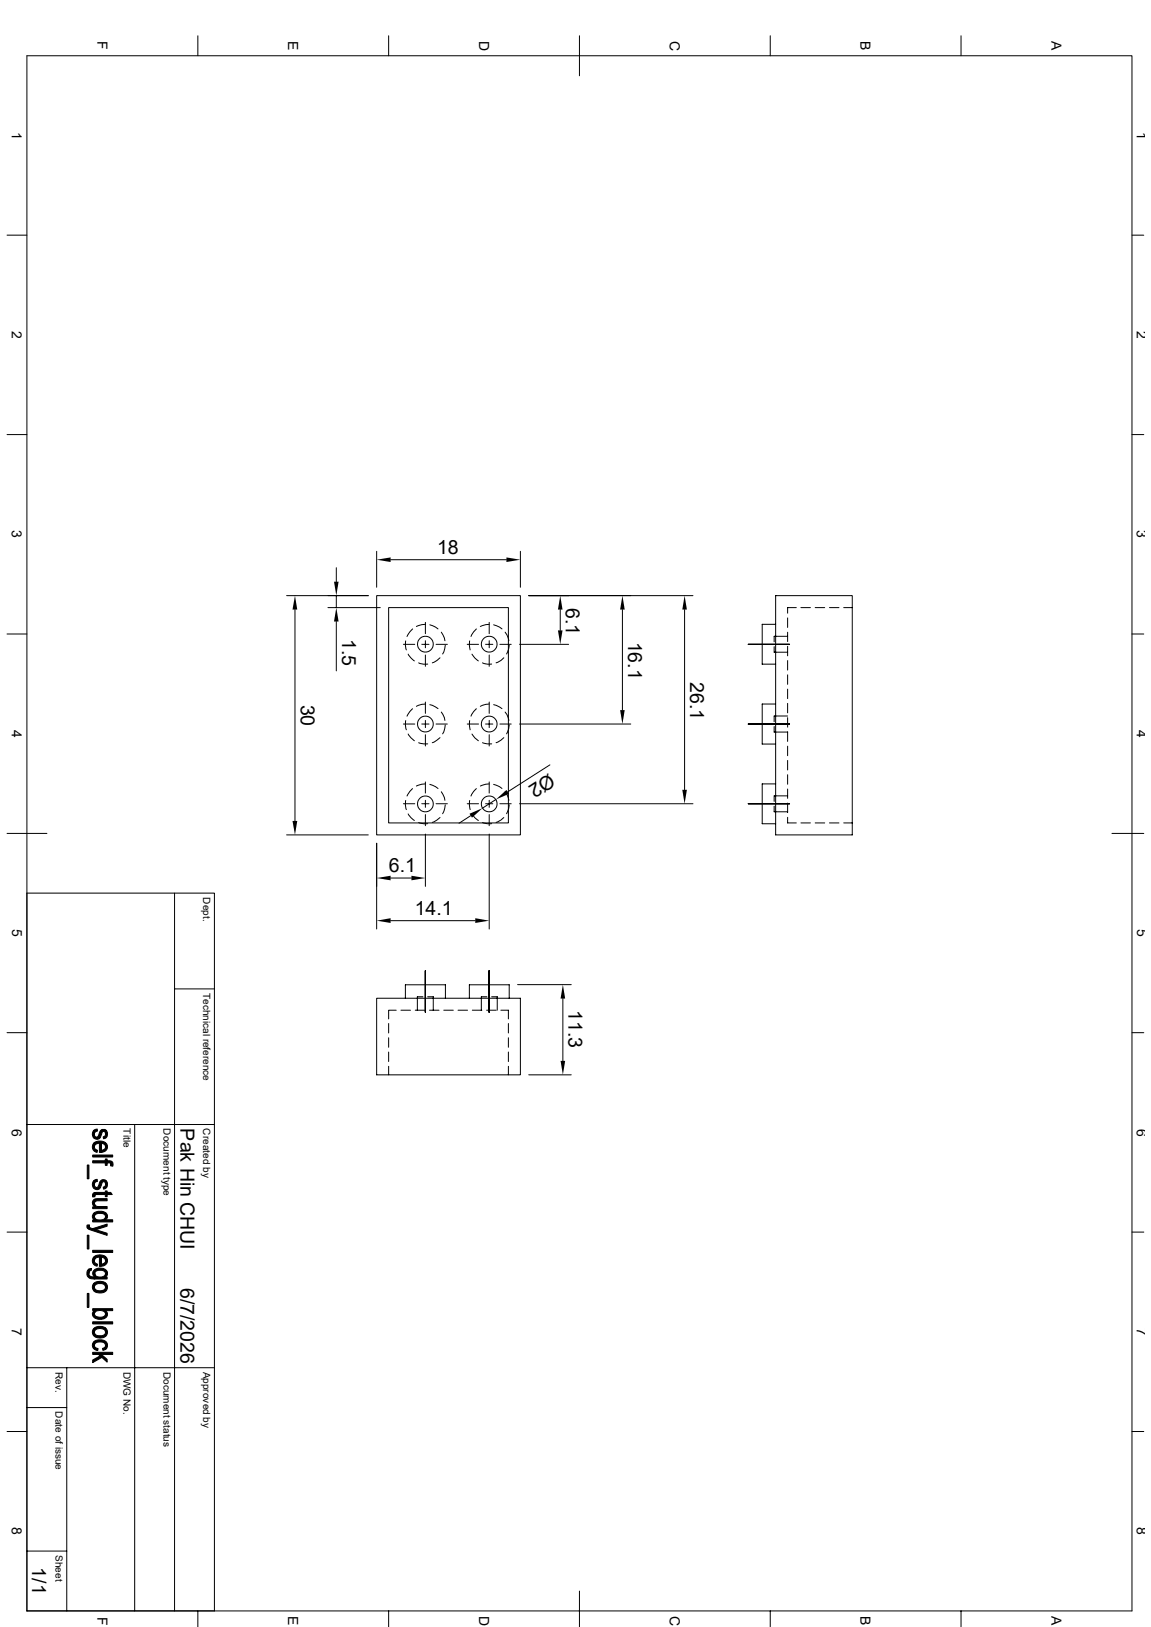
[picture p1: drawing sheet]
<svg xmlns="http://www.w3.org/2000/svg" width="297mm" height="420mm" viewBox="0 0 297 420" stroke-linecap="round" stroke-linejoin="round" font-family="sans-serif">
<g fill="none" stroke="#000" stroke-width=".26">
<path d="M6.9 14.4h285.2v401.4h-285.2zM51.1 9.2v5.2M100.3 9.2v5.2M149.5 9.2v10.4M198.8 9.2v5.2M248 9.2v5.2M1.8 60.7h5.1M292.1 60.7h3M1.8 112.2h5.1M292.1 112.2h3M76.1 157.4v54.5M84.6 156.8h13.5"/>
<path d="M86.8 146.6v3.6M86.8 153.8v3M95 153.8h-21M97.2 153.8h37.1v61.7h-37.1zM97.2 142.3v9.3M100.3 156.8h30.9v55.6h-30.9zM100.8 144.5h29.9M134.3 142.3v9.3M136.4 153.8h42.4M144.6 157.4v5.3M160.6 157.4v25.9M176.7 157.4v46.5"/>
<path d="M200.2 153.8h19.7v61.7h-19.7zM203.2 159.5v2.5M205.5 156.8h-2.3v1.5M206.7 156.8h2.4M210.4 156.8h2.4M214 156.8h2.5M217.7 156.8h2.2M1.8 163.7h5.1M86.8 160.4v12.8M104.1 166.3h2.9M104.7 165.4l-.1 1.1 .3 1.3M105.3 168.9l.7 .9 .9 .8"/>
<path d="M106.5 162.3l-1.5 2M108 171.1l1.3 .3h1.1M108.8 166.3h1.9M109.8 161.2h-1l-1.4 .5M109.8 160.7v2.9M109.8 165.4v1.8M109.8 169.1v2.9M110.9 161.3l1.5 .6 .6 .4M112.5 166.3h2.9M113.5 169.8l-.7 .7-1.3 .6M113.9 163.2l.8 1.5 .1 .7M114.9 166.6l-.4 1.7-.3 .5"/>
<path d="M120.6 166.3h2.9M121.2 165.4l-.1 1.1 .2 1.3M121.8 168.9l.7 .9 .9 .8M122.9 162.3l-.7 .8-.7 1.2M124.5 171.1l1.3 .3h1.1M125.3 166.3h1.9M126.2 161.2l-2.2 .5M126.2 160.7v2.9M126.2 165.4v1.8M126.2 169.1v2.9M127.4 161.3l1.5 .6 .6 .4M129 166.3h2.9"/>
<path d="M130 169.8l-.7 .7-1.3 .6M130.3 163.2l.5 .7 .5 1.5M131.4 166.6l-.7 2.2M134.1 166.3h12.6M193.1 166.3h10.7M199.8 166.9v1.5h3.4M200.2 161.2h-3.5v10.2h3.5M203.2 164.3h-3.4v1.4M203.2 163.2v2.4M203.2 166.8v2.5M203.2 170.5v2.5M203.2 174.2v2.5"/>
<path d="M203.2 177.9v2.4M292.1 163.7h3M104.1 186.9h2.9M104.7 186l-.1 1.1 .3 1.3M105.3 189.5l.7 1 .9 .7M106.5 183l-.8 .7-.7 1.2M108 191.7l1.3 .3h1.1M108.8 186.9h1.9M109.8 181.7l-1 .1-1.4 .5M109.8 181.2v2.9M109.8 186v1.8M109.8 189.7v2.9"/>
<path d="M110.9 181.9l.7 .2 1.4 .8M112.5 186.9h2.9M113.5 190.4l-2 1.3M113.9 183.8l.8 1.5 .1 .7M114.9 187.2l-.4 1.7-.3 .5M120.6 186.9h2.9M121.2 186l-.1 1.1 .2 1.3M121.8 189.5l.7 1 .9 .7M122.9 183l-.7 .7-.7 1.2M124.5 191.7l1.3 .3h1.1M125.3 186.9h1.9M126.2 181.7l-.9 .1-1.3 .5"/>
<path d="M126.2 181.2v2.9M126.2 186v1.8M126.2 189.7v2.9M127.4 181.9l.7 .2 1.4 .8M129 186.9h2.9M130 190.4l-.7 .7-1.3 .6M130.3 183.8l.5 .6 .5 1.6M131.4 187.2l-.1 .8-.6 1.4M134.1 186.9h28.7M141.9 197.4l-10.9 7M193.1 186.9h10.7M199.8 187.5v1.5h3.4v2.4"/>
<path d="M200.2 181.7h-3.5v10.4h3.5M203.2 184.8h-3.4v1.5M203.2 181.6v2.4M203.2 185.3v2.4M203.2 192.6v2.5M203.2 196.3v2.5M203.2 200v2.4M1.8 215.1h10.3M74 215.5h21M97.2 217.7v22.1M104.1 207.5h2.9M104.7 206.6l-.1 1.1 .3 1.3"/>
<path d="M105.3 210.1l.7 1 .9 .7M106.5 203.6l-.8 .7-.7 1.2M108 212.3l1.3 .3h1.1M108.8 207.5h1.9M109.8 215.3v13.5M109.8 202.4h-1l-1.4 .5M109.8 201.8v2.9M109.8 206.6v1.8M109.8 210.3v2.8M110.9 202.5l1.5 .6 .6 .4M112.5 207.5h2.9M113.5 211l-2 1.3"/>
<path d="M113.9 204.4l.8 1.5 .1 .7M114.9 207.8l-.1 .9-.6 1.4M120.6 207.5h2.9M121.2 206.6l-.1 1.1 .2 1.3M121.5 210.6l-3.1 1.9M121.8 210.1l.7 1 .9 .7M122.9 203.6l-.7 .7-.7 1.2M124.5 212.3l1.3 .3h1.1M125.3 207.5h1.9M126.2 215.3v24.5M126.2 202.4l-2.2 .5M126.2 201.8v2.9"/>
<path d="M126.2 206.6v1.8M126.2 210.3v2.8M127.4 202.5l1.5 .6 .6 .4M128 206.4l-3.5 2.2M129 207.5h2.9M130 211l-.7 .7-1.3 .6M130.3 204.4l.5 .7 .5 1.5M131.4 207.8l-.1 .9-.6 1.4M134.1 207.5h44.7M193.1 207.5h10.7M199.8 208.1v1.4h3.4M200.2 202.4h-3.5v10.2h3.5"/>
<path d="M203.2 205.4h-3.4v1.5M203.2 211v1.4h2.3M203.2 203.7v2.4M203.2 207.3v2.5M206.7 212.4h2.4M210.4 212.4h2.4M214 212.4h2.5M217.7 212.4h2.2M286.9 215.1h8.2M6.9 230.5h48.4v185.3M45 230.5v185.3M100.8 237.7h21.8"/>
<path d="M100.8 226.7h5.4M45 255.3h10.3M97.2 257.7h37.1v19.8h-37.1zM104.6 257.7v-3.5h10.3v3.5M109.1 257.3h-1.4v3.5M109.8 250.6v10.7M110.4 257.3h1.4v3.5M121.1 257.7v-3.5h10.3v3.5M125.6 257.3h-1.4v3.5M126.2 250.6v10.7M126.9 257.3h1.4v3.5M133.6 254.2h13.8"/>
<path d="M145.2 257.8v16.1M1.8 266.6h5.1M100.3 264.2v2.5M100.3 267.9v2.4M100.3 271.6v2.4M100.3 275.3v2.2M102.2 260.8h-1.9v2.2M103.5 260.8h2.4M107.1 260.8h2.5M110.8 260.8h2.5M114.5 260.8h2.5M118.2 260.8h2.4"/>
<path d="M121.9 260.8h2.4M125.6 260.8h2.4M129.2 260.8h2v2.2M131.2 264.2v2.5M131.2 267.9v2.4M131.2 271.6v2.4M131.2 275.3v2.2M136.4 277.5h11M292.1 266.6h3M6.9 290.3h48.4M34.8 290.3v125.5M1.8 318.1h5.1"/>
<path d="M292.1 318.1h3M6.9 353.1h48.4M17.2 353.1v62.7M1.8 369.5h5.1M6.9 363.3h10.3M292.1 369.5h3M6.9 400.4h10.3M51.1 415.8v4.1M100.3 415.8v4.1M149.5 410.7v9.2M198.8 415.8v4.1M248 415.8v4.1"/>
<circle cx="109.8" cy="166.3" r="2.04"/>
<circle cx="126.2" cy="166.3" r="2.04"/>
<circle cx="109.8" cy="186.9" r="2.04"/>
<circle cx="126.2" cy="186.9" r="2.04"/>
<circle cx="109.8" cy="207.5" r="2.04"/>
<circle cx="126.2" cy="207.5" r="2.04"/>
</g>
<g fill="#000" stroke="#000" stroke-width=".26">
<path d="M23.9 298.2h5.2v.5h-5.2z" fill-rule="evenodd"/>
<path d="M24.4 291.6l.7-.2v.6l-.5 .2-.2 .6z" fill-rule="evenodd"/>
<path d="M24.3 295l.1 1.3 .7 .6v.6a1.44 1.44 0 0 1-1.2-1 1.44 1.44 0 0 1 .4-1.5z" fill-rule="evenodd"/>
<path d="M24.4 294.9a2.73 2.73 0 0 1 2.8 .1v1l-.3-.6-.7-.3-.1 2.4h-.4v-2.4l-1 .3-.3 .7z" fill-rule="evenodd"/>
<path d="M24.2 291.8l.1-.1 .1 1.1a.59 .59 0 0 0 .6 .7 .59 .59 0 0 0 .5-.7 1.18 1.18 0 0 1 1.8-1.1l-.1 1a.54 .54 0 0 0-.5-.6 .54 .54 0 0 0-.5 .7 1.23 1.23 0 0 1-1.6 1.2 1.23 1.23 0 0 1-.6-1.9z" fill-rule="evenodd"/>
<path d="M27.3 291.7a1.3 1.3 0 0 1 .4 1.3 1.3 1.3 0 0 1-1 1l-.1-.5 .4-.2 .2-.4z" fill-rule="evenodd"/>
<path d="M26.2 295.1v1.8l.6-.1 .3-.3 .1-1.5a1.43 1.43 0 0 1 .4 1.6 1.43 1.43 0 0 1-1.5 .9z" fill-rule="evenodd"/>
<path d="M23.9 299.6h3.3v-.4h.4v.4l1 .1v1a.43 .43 0 0 0-.6-.5h-.4v.6h-.4v-.6h-3.3z" fill-rule="evenodd"/>
<path d="M22.5 300.7h.4v3.6h-.4z" fill-rule="evenodd"/>
<path d="M22.5 318.9h.4v3.5h-.4z" fill-rule="evenodd"/>
<path d="M22.5 316.2h.6l-.1 1.2-.5-.5z" fill-rule="evenodd"/>
<path d="M24.3 313.1l.1 1.8a1.08 1.08 0 0 1-.1-1.8z" fill-rule="evenodd"/>
<path d="M24.2 307.9l.3-.1v1.1l-.6 .1v-.6z" fill-rule="evenodd"/>
<path d="M24.4 310.6l.1 .9z" fill-rule="evenodd"/>
<path d="M24.3 304.7l.8-.3v.6l-.5 .2-.2 .6z" fill-rule="evenodd"/>
<path d="M24.2 304.8l.1-.1 .1 1.1a.59 .59 0 0 0 .5 .7 .59 .59 0 0 0 .6-.7 1.2 1.2 0 0 1 1.8-1.1l-.1 1a.53 .53 0 0 0-.5-.6 .53 .53 0 0 0-.5 .7 1.23 1.23 0 0 1-1.6 1.2 1.23 1.23 0 0 1-.6-1.9z" fill-rule="evenodd"/>
<path d="M24.2 309.7l.8-.3h2.6v.6l-2.9 .1-.3 .4-.1 .9a1.18 1.18 0 0 1-.1-1.7z" fill-rule="evenodd"/>
<path d="M23.9 311.5h.6l.1-.4 .5 .3h2.5v.6h-3.7z" fill-rule="evenodd"/>
<path d="M23.9 317.2l3.7-1.2v.5l-3 1z" fill-rule="evenodd"/>
<path d="M23 316.5l.4 .5 4.2 1.3v.6l-4.6-1.5z" fill-rule="evenodd"/>
<path d="M27.3 304.7a1.3 1.3 0 0 1 .4 1.3 1.3 1.3 0 0 1-1 1l-.1-.6a.59 .59 0 0 0 .6-.7z" fill-rule="evenodd"/>
<path d="M24.3 313.1a2.37 2.37 0 0 1 3.4 .6v.7l-.5 .5v-.8a1.57 1.57 0 0 0-2.3-.7l-.4 .2-.1 .5z" fill-rule="evenodd"/>
<path d="M24.5 307.8h2.7v-.4h.4v.4h1l.4 .6h-1.4v.5h-.4v-.5h-2.5l-.2 .3z" fill-rule="evenodd"/>
<path d="M24.4 314.3a1.81 1.81 0 0 0 2.8-.1v.7h1.9v.5h-5.2v-.5h.5z" fill-rule="evenodd"/>
<path d="M28.6 299.7l.5 .4v.9l-.6-.1z" fill-rule="evenodd"/>
<path d="M22.5 333.9h.4v3.6h-.4z" fill-rule="evenodd"/>
<path d="M22.9 327.6l.7-.2-.1 .6-.4 .2-.2 .5z" fill-rule="evenodd"/>
<path d="M23.9 322.7h5.2v.6h-5.2z" fill-rule="evenodd"/>
<path d="M22.7 327.8l.2-.2v1.1a1.05 1.05 0 0 0 1.5 .9v.6a1.55 1.55 0 0 1-1.7-.6 1.55 1.55 0 0 1 0-1.8z" fill-rule="evenodd"/>
<path d="M24.3 338.4l.1 .7z" fill-rule="evenodd"/>
<path d="M24.2 324.5l.1-.1 .1 1.4 .7 .5v.6a1.4 1.4 0 0 1-1.2-1 1.4 1.4 0 0 1 .3-1.4z" fill-rule="evenodd"/>
<path d="M24.4 324.3a2.73 2.73 0 0 1 2.8 .1v1.1l-.4-.8-.6-.2-.1 2.4h-.4v-2.4l-.9 .2-.4 .8z" fill-rule="evenodd"/>
<path d="M24.3 331.2a2.66 2.66 0 0 1 2.9 0v1.1a1.59 1.59 0 0 0-2.6-.6l-.2 .6z" fill-rule="evenodd"/>
<path d="M27.2 328.8v.8z" fill-rule="evenodd"/>
<path d="M24.5 328.8a1.51 1.51 0 0 0 2.2 .7l.5-.6v.7h.4v.6h-3.2z" fill-rule="evenodd"/>
<path d="M26.2 324.5v1.8h.1l.5-.2 .4-.3v-1.4a1.42 1.42 0 0 1 .4 1.6 1.42 1.42 0 0 1-1.5 .9z" fill-rule="evenodd"/>
<path d="M24.4 327.8a2.19 2.19 0 0 1 3.3 .7l-.1 .7-.4 .4v-.8a1.6 1.6 0 0 0-2.5-.5l-.2 .3-.1 1.6v-.6a1.09 1.09 0 0 1 0-1.8z" fill-rule="evenodd"/>
<path d="M24.3 331.2l.1 1.1a1.59 1.59 0 0 0 2.6 .5l.2-.4v-1.2a1.53 1.53 0 0 1 .3 1.9 1.53 1.53 0 0 1-1.8 .7 1.51 1.51 0 0 1-1.7-.8 1.51 1.51 0 0 1 .3-1.8z" fill-rule="evenodd"/>
<path d="M24.1 338.5l.2-.1 .1 .7a1.63 1.63 0 0 0 2.4 .8l.4-.6v-1a1.29 1.29 0 0 1 .3 1.6 1.29 1.29 0 0 1-1.4 .7 1.61 1.61 0 0 1-2.1-2z" fill-rule="evenodd"/>
<path d="M23.9 337.8h5.2v.5h-1.9v.9a1.67 1.67 0 0 0-2.6-.6l-.2 .3v-.6h-.5z" fill-rule="evenodd"/>
<path d="M23.9 341.2h5.2v.6h-5.2z" fill-rule="evenodd"/>
<path d="M24.2 346.4l.1-.2 .1 1.4 .5 .4 .4 .1-.1 .5a1.32 1.32 0 0 1-1.2-.7 1.32 1.32 0 0 1 .2-1.5z" fill-rule="evenodd"/>
<path d="M24.4 342.7a2.89 2.89 0 0 1 2.8 .1v1.1a1.64 1.64 0 0 0-2.6-.6l-.2 .6z" fill-rule="evenodd"/>
<path d="M26.5 348.1l.6-.3 .1-.5 .1 1-.8 .3z" fill-rule="evenodd"/>
<path d="M23.9 351.1l1.9-1.1 .4-.4 1.4 1.3v.7l-1.3-1.2-2.4 1.3z" fill-rule="evenodd"/>
<path d="M24.1 343.1l.2-.3 .1 1.1a1.62 1.62 0 0 0 2.6 .6l.2-.5v-1.2a1.53 1.53 0 0 1 .3 1.8 1.53 1.53 0 0 1-1.6 .8 1.59 1.59 0 0 1-1.7-.6 1.59 1.59 0 0 1-.1-1.7z" fill-rule="evenodd"/>
<path d="M24.3 346.2a2.35 2.35 0 0 1 3.4 .7v.7l-.4 .7-.1-1a1.55 1.55 0 0 0-2.3-.8l-.4 .3-.1 .5z" fill-rule="evenodd"/>
<path d="M23.9 349.1h5.2v.5h-2.9l-.4 .4-.4-.4h-1.5z" fill-rule="evenodd"/>
</g>
<g fill="#000">
<path d="M76.1 153.8l.6 3.6h-1.2zM86.2 150.2h1.2l-.6 3.6zM97.2 144.5l3.6-.6v1.2zM130.7 143.9l3.6 .6-3.6 .6zM144.6 153.8l.6 3.6h-1.2zM160.6 153.8l.6 3.6h-1.2zM176.7 153.8l.5 3.6h-1.1zM86.8 156.8l.6 3.6h-1.2zM144 162.7h1.2l-.6 3.6zM160 183.3h1.2l-.6 3.6zM75.5 211.9h1.2l-.6 3.6zM121.2 210.1l3.3-1.5-2.7 2.5z"/>
<path d="M128 206.4l2.7-2.5 .6 1zM176.1 203.9h1.1l-.5 3.6zM97.2 237.7l3.6-.7v1.3zM97.2 226.7l3.6-.6v1.1zM106.2 226.1l3.6 .6-3.6 .5zM122.6 237l3.6 .7-3.6 .6zM145.2 254.2l.6 3.6h-1.1zM144.7 273.9h1.1l-.6 3.6z"/>
</g>
<g font-size="5">
<text x="112.8" y="143">18</text>
<text x="146" y="156.9" transform="rotate(90 146 156.9)">6.1</text>
<text x="88.3" y="164.9" transform="rotate(90 88.3 164.9)">1.5</text>
<text x="162.1" y="165.6" transform="rotate(90 162.1 165.6)">16.1</text>
<text x="178.1" y="176.1" transform="rotate(90 178.1 176.1)">26.1</text>
<text x="77.6" y="181.9" transform="rotate(90 77.6 181.9)">30</text>
<text x="141.7" y="199.4" transform="rotate(147 141.7 199.4)">Ø2</text>
<text x="100.4" y="225.2">6.1</text>
<text x="107" y="236.2">14.1</text>
<text x="146.7" y="260.8" transform="rotate(90 146.7 260.8)">11.3</text>
<text x="46.6" y="291.3" transform="rotate(90 46.6 291.3)">Pak Hin CHUI</text>
<text x="46.6" y="332.4" transform="rotate(90 46.6 332.4)">6/7/2026</text>
<text x="8.3" y="404.6" transform="rotate(90 8.3 404.6)">1/1</text>
</g>
<g font-size="3.6">
<text x="25.1" y="10.7" transform="rotate(90 25.1 10.7)">F</text>
<text x="74.4" y="10.6" transform="rotate(90 74.4 10.6)">E</text>
<text x="123.6" y="10.5" transform="rotate(90 123.6 10.5)">D</text>
<text x="172.8" y="10.5" transform="rotate(90 172.8 10.5)">C</text>
<text x="222.1" y="10.6" transform="rotate(90 222.1 10.6)">B</text>
<text x="271.3" y="10.6" transform="rotate(90 271.3 10.6)">A</text>
<text x="3.1" y="34" transform="rotate(90 3.1 34)">1</text>
<text x="293.4" y="34" transform="rotate(90 293.4 34)">1</text>
<text x="3.1" y="85.4" transform="rotate(90 3.1 85.4)">2</text>
<text x="293.4" y="85.4" transform="rotate(90 293.4 85.4)">2</text>
<text x="3.1" y="136.9" transform="rotate(90 3.1 136.9)">3</text>
<text x="293.4" y="136.9" transform="rotate(90 293.4 136.9)">3</text>
<text x="3.1" y="188.4" transform="rotate(90 3.1 188.4)">4</text>
<text x="293.4" y="188.4" transform="rotate(90 293.4 188.4)">4</text>
<text x="3.1" y="239.9" transform="rotate(90 3.1 239.9)">5</text>
<text x="293.4" y="239.9" transform="rotate(90 293.4 239.9)">5</text>
<text x="3.1" y="291.3" transform="rotate(90 3.1 291.3)">6</text>
<text x="293.4" y="291.3" transform="rotate(90 293.4 291.3)">6</text>
<text x="3.1" y="342.8" transform="rotate(90 3.1 342.8)">7</text>
<text x="293.4" y="342.8" transform="rotate(90 293.4 342.8)">7</text>
<text x="3.1" y="394.3" transform="rotate(90 3.1 394.3)">8</text>
<text x="293.4" y="394.3" transform="rotate(90 293.4 394.3)">8</text>
<text x="25.1" y="417.3" transform="rotate(90 25.1 417.3)">F</text>
<text x="74.4" y="417.2" transform="rotate(90 74.4 417.2)">E</text>
<text x="123.6" y="417.1" transform="rotate(90 123.6 417.1)">D</text>
<text x="172.8" y="417.1" transform="rotate(90 172.8 417.1)">C</text>
<text x="222.1" y="417.2" transform="rotate(90 222.1 417.2)">B</text>
<text x="271.3" y="417.2" transform="rotate(90 271.3 417.2)">A</text>
</g>
<g font-size="2.6">
<text x="52.5" y="231.6" transform="rotate(90 52.5 231.6)">Dept.</text>
<text x="52.5" y="256.3" transform="rotate(90 52.5 256.3)">Technical reference</text>
<text x="31.9" y="291.3" transform="rotate(90 31.9 291.3)">Title</text>
<text x="42.2" y="291.3" transform="rotate(90 42.2 291.3)">Document type</text>
<text x="52.5" y="291.3" transform="rotate(90 52.5 291.3)">Created by</text>
<text x="14.4" y="354.1" transform="rotate(90 14.4 354.1)">Rev.</text>
<text x="31.9" y="354.1" transform="rotate(90 31.9 354.1)">DWG No.</text>
<text x="42.2" y="354.1" transform="rotate(90 42.2 354.1)">Document status</text>
<text x="52.5" y="354.1" transform="rotate(90 52.5 354.1)">Approved by</text>
<text x="14.4" y="364.4" transform="rotate(90 14.4 364.4)">Date of issue</text>
<text x="14.4" y="401.4" transform="rotate(90 14.4 401.4)">Sheet</text>
</g>
</svg>
